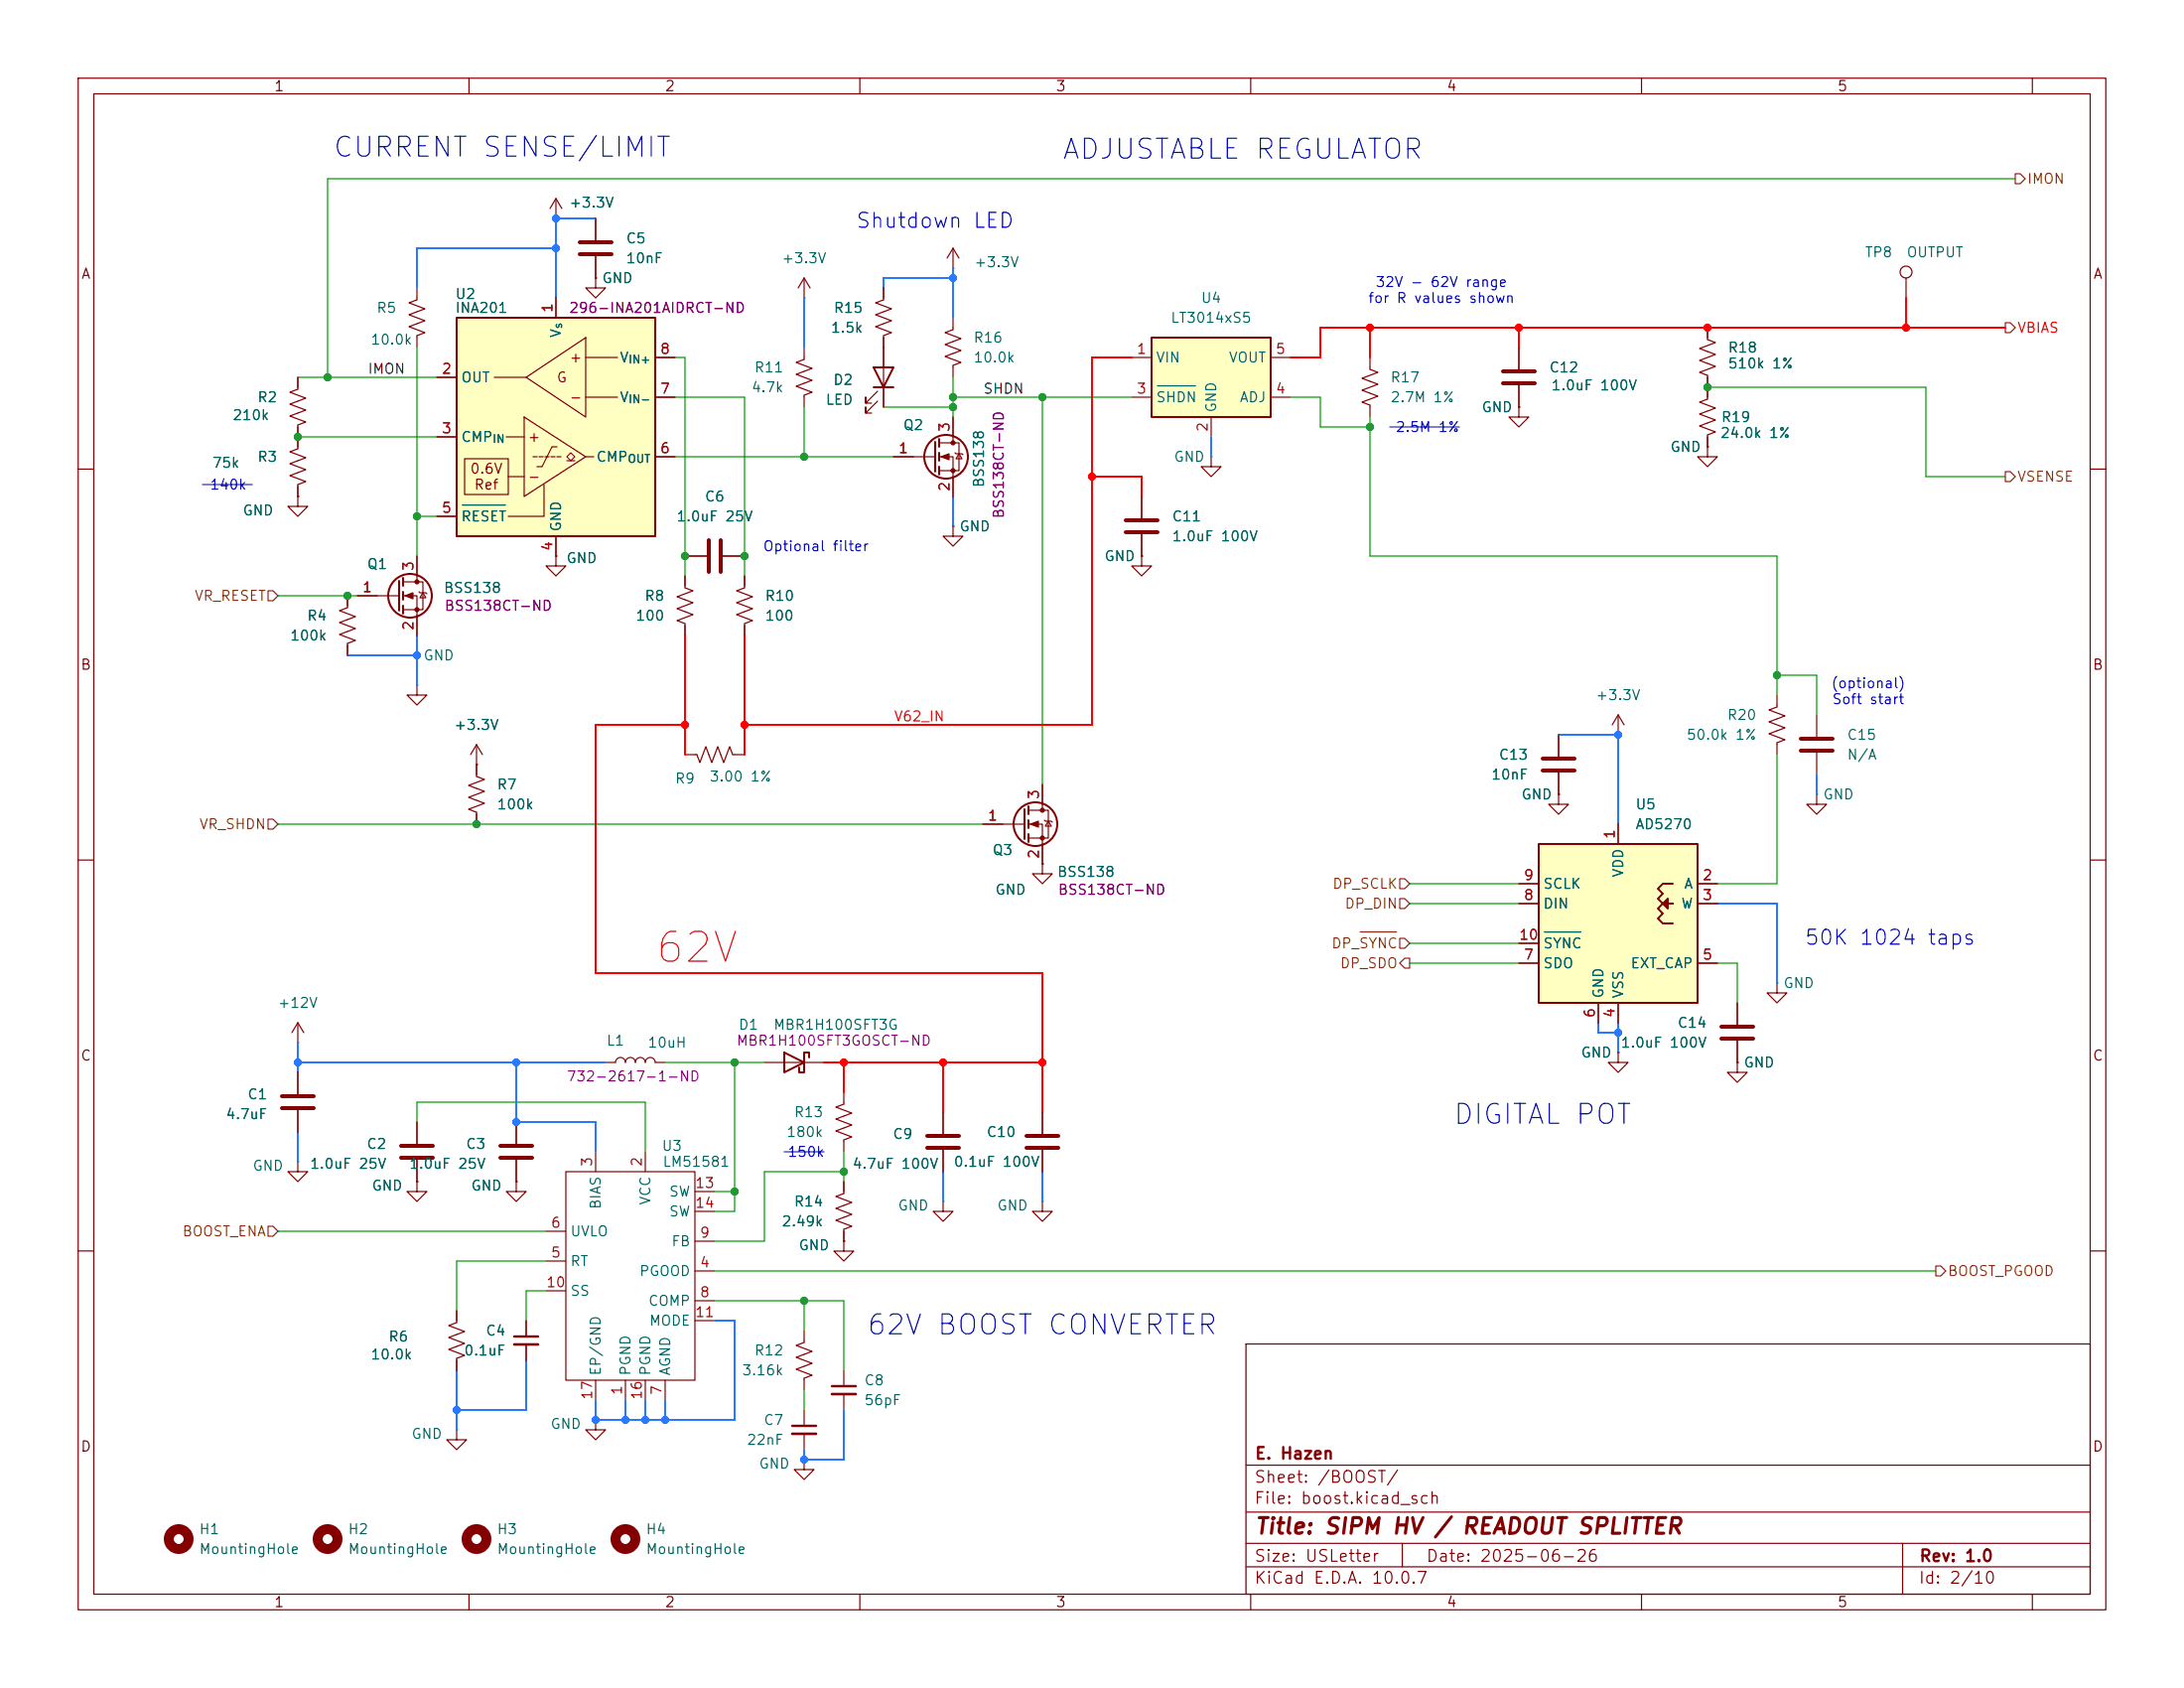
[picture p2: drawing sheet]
<svg xmlns="http://www.w3.org/2000/svg" width="279mm" height="216mm" viewBox="0 0 279 216" stroke-linecap="round" stroke-linejoin="round" font-family="sans-serif">
<g fill="none" stroke="#840000" stroke-width=".15">
<path d="M10 10h259.4v195.9h-259.4zM12 12h255.4v191.9h-255.4zM60 10v2M110 10v2M160 10v2M210 10v2M260 10v2M10 60h2M87.6 71.1h2.8M92.5 71.1h2.7M267.4 60h2M10 110h2"/>
<path d="M267.4 110h2M107.9 151.1v1.6l-1 .3 2.1 .8-2.1 .8 2.1 .7-2.1 .8 2.1 .7-1.1 .4v1.6M10 160h2M159.4 171.9h108v32h-108zM267.4 160h2M159.4 197.4h108M159.4 193.4h108M159.4 187.4h108M179.4 197.4v3M243.4 197.4v6.5M60 203.9v2M110 203.9v2"/>
<path d="M159.4 200.4h108M160 203.9v2M210 203.9v2M260 203.9v2"/>
</g>
<path d="M90.7 69.1v4.1M92.2 69.1v4.1" fill="none" stroke="#840000" stroke-width=".51"/>
<g fill="#ffffc2">
<path d="M67.1 53.3l7.8 5.1-7.8 5.1z"/>
<path d="M67.3 48.3l7.6-5.1v10.1z"/>
<path d="M58.4 40.6h25.4v28h-25.4z"/>
</g>
<g fill="none" stroke="#840000" stroke-width=".15">
<path d="M71.1 38.1v2.5M102.9 38.1h.1M102.9 35.6v2.5M102.9 35.6l.7 1.2M102.9 35.6l-.8 1.2M113 36.8v1.6l-1 .3 2 .8-2 .8 2 .7-2 .8 2 .7-1 .4v9.2M55.9 48.3h2.5M55.9 55.9h2.5M59.4 58.7h5.6v4.5h-5.6zM63.2 48.3h4.1M64.8 55.9h2.3M67.1 53.3l7.8 5.1-7.8 5.1z"/>
<path d="M67.3 48.3l7.6-5.1v10.1zM68.2 58.4h.5M69 58.4h.5M69.7 58.4h.5M70.5 58.4h.5M71.2 57.2h-.6l-1.3 2.5h-.6M71.2 58.4h.6M74.9 58.4h1M74.9 50.8h4.1M74.9 45.7h4.1M83.8 58.4h2.6M83.8 50.8h2.6"/>
<path d="M83.8 45.7h2.6M102.9 44.5v1.5l-1 .4 2 .7-2 .8 2 .7-2 .8 2 .8-1 .3v1.6M112.3 51.3l-1.6 1.5v-.7v.7h.8M112.3 50l-1.6 1.6v-.8v.8h.8M114.3 58.4h5.3M120.1 56.6h2.6v3.6h-2.6M120.1 58.4h1.8v5.1M121.9 53.3v3.3M122.2 57.9l.1 .1h.8l.1 .2M122.7 58l.4 .7h-.8zM44.4 76.2v1.5l-1 .4 2.1 .8-2.1 .7 2.1 .8-2.1 .8 2.1 .7-1.1 .4v1.5M55.9 66h2.5"/>
<path d="M65 61h2.1M69.6 62v4h-4.6M71.1 68.6v2.5M87.6 73.7v1.5l1 .4-2 .7 2 .8-2 .8 2 .7-2 .8 1 .4v1.5M95.2 73.7v1.5l-1 .4 2.1 .7-2.1 .8 2.1 .8-2.1 .7 2.1 .8-1.1 .4v1.5M146 63.5v2.8M146 68.3v2.8M87.6 96.5h1.6l.3 1 .8-2 .8 2 .7-2 .8 2 .7-2 .4 1h1.5M38.1 133.4h.1M38.1 130.8v2.6M38.1 137.2v2.8M38.1 130.8l-.8 1.3"/>
<path d="M38.1 130.8l.8 1.3M77.5 135.9h1.2a.64 .64 0 0 1 .7-.6 .64 .64 0 0 1 .6 .6 .64 .64 0 0 1 .6-.6 .64 .64 0 0 1 .7 .6 .64 .64 0 0 1 .6-.6 .64 .64 0 0 1 .6 .6 .64 .64 0 0 1 .7-.6 .64 .64 0 0 1 .6 .6h1.3M97.8 135.9h7.6M107.9 139.7v1.5l-1 .4 2.1 .8-2.1 .7 2.1 .8-2.1 .8 2.1 .7-1.1 .4v1.5M38.1 148.6v1.3h1.3l-1.3 1.2-1.3-1.2h1.3M38.1 148.6h.1M38.1 142v2.8M53.3 151.1v1.3h1.3l-1.3 1.3-1.2-1.3h1.2M53.3 151.1h.1M53.3 143.5v2.8M53.3 148.3v2.8M66 151.1v1.3h1.3l-1.3 1.3-1.2-1.3h1.2"/>
<path d="M66 151.1h.1M66 143.5v2.8M66 148.3v2.8M69.8 157.5h2.6M72.4 149.9h16.5v26.6h-16.5zM76.2 147.3v2.6M82.5 147.3v2.6M88.9 158.8h2.5M88.9 152.4h2.5M88.9 154.9h2.5M107.9 158.8v1.2h1.3l-1.3 1.3-1.2-1.3h1.2M107.9 158.8h.1"/>
<path d="M120.6 153.7v1.2h1.3l-1.3 1.3-1.2-1.3h1.2M120.6 153.7h.1M120.6 142.2v2.8M120.6 147.1v2.8M58.4 167.6v1.6l-1 .3 2 .8-2 .8 2 .7-2 .8 2 .8-1 .3v1.6M69.8 161.3h2.6M69.8 165.1h2.6M76.2 176.5v2.6M80 176.5v2.6M82.5 176.5v2.6M85.1 176.5v2.6M88.9 162.6h2.5"/>
<path d="M88.9 166.4h2.5M88.9 168.9h2.5M107.9 175.3v2M107.9 178.3v2"/>
</g>
<g fill="none" stroke="#840000" stroke-width=".25">
<path d="M58.4 40.6h25.4v28h-25.4zM111.8 47h2.5l-1.3 2.5zM111.8 49.5h2.5M119.6 56.5v3.8M120.1 56.1v1.1M120.1 57.9v1M120.1 59.7v1M100.3 134.6l2.6 1.3-2.6 1.3zM103.5 135.3v-.7h-.6v2.6h-.7v-.7"/>
<circle cx="121" cy="58.4" r="2.79"/>
</g>
<path d="M72.5 58.9h.5l-.5-.5 .5-.5 .5 .5-.5 .5h.5" fill="none" stroke="#840000" stroke-width=".13"/>
<path d="M59.2 64.6h5.4" fill="none" stroke="#006464" stroke-width=".15"/>
<path d="M144 66.5h4.1M144 68.1h4.1M36.1 140.2h4M36.1 141.7h4M51.3 146.6h4.1M51.3 148.1h4.1M64 146.6h4.1M64 148.1h4.1M118.6 145.3h4.1M118.6 146.8h4.1" fill="none" stroke="#840000" stroke-width=".51"/>
<path d="M106.4 177.3h3.1" fill="none" stroke="#840000" stroke-width=".3"/>
<path d="M106.4 178.3h3.1" fill="none" stroke="#840000" stroke-width=".33"/>
<g fill="#840000" stroke="#840000" stroke-width=".15">
<path d="M120.4 58.4l1-.4v.8z"/>
<circle cx="121.9" cy="56.6" r=".25"/>
<circle cx="121.9" cy="60.2" r=".25"/>
</g>
<path d="M147.3 43.2h15.3v10.1h-15.3z" fill="#ffffc2"/>
<g fill="none" stroke="#840000" stroke-width=".25">
<path d="M147.3 43.2h15.3v10.1h-15.3zM51.1 74.3v3.8M51.6 73.9v1M51.6 75.7v1M51.6 77.5v1M131.1 103.5v3.8M131.6 103.1v1M131.6 104.9v1M131.6 106.7v1"/>
<circle cx="52.5" cy="76.2" r="2.79"/>
<circle cx="132.5" cy="105.4" r="2.79"/>
</g>
<g fill="none" stroke="#840000" stroke-width=".15">
<path d="M53.3 36.8v1.6l-1 .3 2.1 .8-2.1 .8 2.1 .7-2.1 .8 2.1 .7-1.1 .4v1.6M121.9 34.3h.1M121.9 31.8l.8 1.2M121.9 31.8l-.7 1.2M121.9 31.8v2.5M243.8 35.6v2.5M121.9 40.6v1.6l-1 .3 2 .8-2 .8 2 .7-2 .8 2 .8-1 .3v1.6M144.8 45.7h2.5M144.8 50.8h2.5M154.9 58.4v1.3h1.3l-1.3 1.3-1.2-1.3h1.2M154.9 58.4h.1M154.9 53.3v2.6"/>
<path d="M162.6 45.7h2.5M162.6 50.8h2.5M175.3 45.7v1.5l1 .4-2.1 .8 2.1 .7-2.1 .8 2.1 .8-2.1 .7 1.1 .4v1.5M194.3 52.1v1.2h1.3l-1.3 1.3-1.3-1.3h1.3M194.3 52.1h.1M194.3 44.5v2.7M194.3 49.3v2.8M218.4 41.9v1.5l1.1 .4-2.1 .8 2.1 .7-2.1 .8 2.1 .8-2.1 .7 1 .4v3.1l-1 .3 2.1 .8-2.1 .8 2.1 .7-2.1 .8 2.1 .7-1.1 .4v1.6M218.4 57.2v1.2h1.3l-1.3 1.3-1.2-1.3h1.2M218.4 57.2h.1M45.7 76.2h5.4M51.6 74.4h2.5v3.6h-2.5"/>
<path d="M51.6 76.2h1.7v5.1M53.3 71.1v3.3M53.6 75.7l.1 .1h.8l.1 .1M54.1 75.8l.4 .7h-.8zM71.1 71.1v1.3h1.3l-1.3 1.3-1.3-1.3h1.3M71.1 71.1h.1M121.9 67.3v1.3h-1.3l1.3 1.3 1.3-1.3h-1.3M121.9 67.3h.1M146 71.1v1.3h1.3l-1.3 1.3-1.2-1.3h1.2M146 71.1h.1M53.3 87.6v1.3h-1.2l1.2 1.3 1.3-1.3h-1.3M53.3 87.6h.1"/>
<path d="M61 95.3v4l1 .4-2.1 .8 2.1 .7-2.1 .8 2.1 .7-2.1 .8 1.1 .4v1.5M61 97.8h.1M61 95.3l-.8 1.2M61 95.3l.7 1.2M199.4 94v2.8M199.4 98.8v2.8M207 94h.1M207 91.4l-.8 1.3M207 91.4l.8 1.3M207 91.4v2.6M227.3 88.9v1.5l-1 .4 2 .8-2 .7 2 .8-2 .8 2 .7-1 .4v1.5M232.4 91.4v2.8"/>
<path d="M232.4 96.3v2.8M125.7 105.4h5.4M131.6 103.6h2.5v3.6h-2.5M131.6 105.4h1.7v5.1M133.3 110.5v1.3h1.3l-1.3 1.2-1.2-1.2h1.2M133.3 110.5h.1M133.3 100.3v3.3M133.6 104.9l.1 .1h.8l.1 .2M134.1 105l.4 .7h-.8zM199.4 101.6v1.3h1.3l-1.3 1.2-1.3-1.2h1.3M199.4 101.6h.1M232.4 101.6v1.3h-1.3l1.3 1.2 1.3-1.2h-1.3"/>
<path d="M232.4 101.6h.1M207 134.6v1.3h1.3l-1.3 1.3-1.3-1.3h1.3M207 134.6h.1M222.2 135.9v1.3h-1.2l1.2 1.2 1.3-1.2h-1.3M222.2 135.9h.1M222.2 128.3v2.8M222.2 133.1v2.8M227.3 125.7v1.3h-1.2l1.2 1.3 1.3-1.3h-1.3M227.3 125.7h.1M133.3 153.7v1.2h1.3l-1.3 1.3-1.2-1.3h1.2M133.3 153.7h.1M67.3 168.9v2"/>
<path d="M67.3 172v2M58.4 182.9v1.3h1.3l-1.3 1.2-1.3-1.2h1.3M58.4 182.9h.1M76.2 181.6v1.3h1.3l-1.3 1.3-1.3-1.3h1.3M76.2 181.6h.1"/>
<circle cx="243.8" cy="34.8" r=".76"/>
</g>
<path d="M148.1 49.4h4.8" fill="none" stroke="#006464" stroke-width=".15"/>
<path d="M192.3 47.5h4M192.3 49h4M197.4 97h4M197.4 98.6h4M230.4 94.5h4M230.4 96h4M220.2 131.3h4.1M220.2 132.8h4.1" fill="none" stroke="#840000" stroke-width=".51"/>
<g fill="#840000" stroke="#840000" stroke-width=".15">
<path d="M51.8 76.2l1-.4v.8z"/>
<path d="M131.8 105.4l1-.4v.8z"/>
<circle cx="53.3" cy="74.4" r=".25"/>
<circle cx="53.3" cy="78" r=".25"/>
<circle cx="133.3" cy="103.6" r=".25"/>
<circle cx="133.3" cy="107.2" r=".25"/>
</g>
<g fill="none" stroke="#840000" stroke-width="1.3">
<circle cx="41.9" cy="196.8" r="1.27"/>
<circle cx="61" cy="196.8" r="1.27"/>
<circle cx="80" cy="196.8" r="1.27"/>
</g>
<path d="M65.8 170.9h3" fill="none" stroke="#840000" stroke-width=".3"/>
<path d="M65.8 172h3" fill="none" stroke="#840000" stroke-width=".33"/>
<path d="M196.8 108h20.4v20.3h-20.4z" fill="#ffffc2"/>
<path d="M196.8 108h20.4v20.3h-20.4zM214 113h-1.3l-.6 .7 .6 .6-.6 .6 .6 .7-.6 .6 .6 .6-.6 .7 .6 .6h1.3" fill="none" stroke="#840000" stroke-width=".25"/>
<path d="M212.7 115.6l.7-.7v1.3l-.7-.6h1.3z" fill="#840000" stroke="#840000" stroke-width=".25"/>
<g fill="none" stroke="#840000" stroke-width=".15">
<path d="M71.1 27.9h.1M71.1 25.4l-.7 1.3M71.1 25.4l.8 1.3M71.1 25.4v2.5M71.1 38.1v2.5M76.2 35.6v1.2h-1.3l1.3 1.3 1.3-1.3h-1.3M76.2 35.6h.1M76.2 27.9v2.8M76.2 32.8v2.8M113 36.8v1.3M38.1 48.3v1.5l-1 .4 2 .7-2 .8 2 .8-2 .7 2 .8-1 .4v3l-1 .4 2 .7-2 .8 2 .8-2 .7 2 .8-1 .4v1.5M55.9 48.3h2.5"/>
<path d="M55.9 55.9h2.5M83.8 58.4h2.6M83.8 50.8h2.6M83.8 45.7h2.6M113 43.2v3.8M113 49.5v2.6M114.3 58.4h2.5M121.9 53.3v2.6M194.3 52.1h.1M194.3 44.5v2.7M194.3 49.3v2.8M218.4 57.2h.1"/>
<path d="M218.4 41.9v1.3M218.4 48.3v2.5M218.4 55.9v1.3M38.1 63.5v1.3h1.3l-1.3 1.2-1.3-1.2h1.3M38.1 63.5h.1M44.4 76.2v1.3M45.7 76.2h2.6M53.3 71.1v2.6M53.3 78.7v2.6M55.9 66h2.5M71.1 71.1h.1M71.1 68.6v2.5"/>
<path d="M87.6 73.7v1.2M87.6 71.1h2.8M92.5 71.1h2.7M95.2 73.7v1.2M121.9 67.3h.1M121.9 61v2.5M146 71.1h.1M146 63.5v2.8M146 68.3v2.8M44.4 82.6v1.2M61 97.8h.1M61 97.8v1.3"/>
<path d="M87.6 80v1.3M95.2 80v1.3M199.4 94v2.8M199.4 98.8v2.8M61 104.1v1.3M125.7 105.4h2.6M133.3 110.5h.1M133.3 100.3v2.6M133.3 108v2.5M194.3 113h2.5M194.3 115.6h2.5M199.4 101.6h.1"/>
<path d="M207 105.4v2.6M217.2 113h2.5M217.2 115.6h2.5M38.1 137.2v2.8M194.3 123.2h2.5M194.3 120.7h2.5M204.5 128.3v2.5M207 134.6h.1M207 128.3v2.5M217.2 123.2h2.5M222.2 135.9h.1M222.2 128.3v2.8"/>
<path d="M222.2 133.1v2.8M38.1 142v2.8M53.3 151.1h.1M53.3 143.5v2.8M53.3 148.3v2.8M66 151.1h.1M66 143.5v2.8M66 148.3v2.8M107.9 158.8h.1M107.9 151.1v1.3M107.9 157.5v1.3M120.6 142.2v2.8"/>
<path d="M120.6 147.1v2.8M133.3 142.2v2.8M133.3 147.1v2.8M58.4 167.6v1.3M58.4 174v1.3M67.3 168.9v2M67.3 172v2M102.9 170.2v1.5l-1 .4 2 .7-2 .8 2 .8-2 .7 2 .8-1 .4v1.5M102.9 186.7v1.3h1.2l-1.2 1.2-1.3-1.2h1.3M102.9 186.7h.1M102.9 180.3v2.1M102.9 183.4v2"/>
</g>
<path d="M59.2 64.6h5.4M197.6 119.2h4.6" fill="none" stroke="#006464" stroke-width=".15"/>
<circle cx="22.9" cy="196.8" r="1.27" fill="none" stroke="#840000" stroke-width="1.3"/>
<path d="M74.2 31h4M74.2 32.5h4M131.3 145.3h4.1M131.3 146.8h4.1" fill="none" stroke="#840000" stroke-width=".51"/>
<path d="M101.3 182.4h3.1" fill="none" stroke="#840000" stroke-width=".3"/>
<path d="M101.3 183.4h3.1" fill="none" stroke="#840000" stroke-width=".33"/>
<path d="M257.8 22.2h.6l.7 .7-.7 .6h-.6zM256.5 41.3h.7l.6 .6-.6 .6h-.7zM34.3 75.6h.6l.7 .6-.7 .6h-.6zM256.5 60.3h.7l.6 .7-.6 .6h-.7zM34.3 104.8h.6l.7 .6-.7 .6h-.6zM174 119.2h4.7M179.1 112.4h.6l.6 .6-.6 .7h-.6zM179.1 114.9h.6l.6 .7-.6 .6h-.6zM179.1 120h.6l.6 .7-.6 .6h-.6zM179.7 122.6h.6v1.2h-.6l-.6-.6zM34.3 156.8h.6l.7 .7-.7 .6h-.6zM247.6 161.9h.7l.6 .7-.6 .6h-.7z" fill="none" stroke="#725600" stroke-width=".15"/>
<path d="M177.8 54.6h8.9M25.9 62h6.4M100.3 147.3h5.1" fill="none" stroke="#0000c2" stroke-width=".15"/>
<g fill="none" stroke="#2879ff" stroke-width=".25">
<path d="M71.1 31.8h-17.8v5M76.2 27.9h-5.1v10.2M102.9 38.1v6.4M121.9 34.3v6.3M121.9 35.6h-8.9v1.2M154.9 55.9v2.5M121.9 63.5v3.8M44.4 83.8h8.9M53.3 81.3v6.3M199.4 94h7.6v11.4M232.4 99.1v2.5M219.7 115.6h7.6v10.1"/>
<path d="M38.1 135.9h39.4M38.1 133.4v3.8M66 135.9v7.6h10.2v3.8M204.5 130.8v1.3h2.5M207 130.8v3.8M38.1 144.8v3.8M120.6 149.9v3.8M133.3 149.9v3.8M58.4 175.3v7.6M67.3 174v6.3h-8.9M80 179.1v2.5M82.5 179.1v2.5"/>
<path d="M85.1 179.1v2.5M91.4 168.9h2.6v12.7h-17.8v-2.5M107.9 180.3v6.4h-5v-1.3"/>
</g>
<path d="M243.8 38.1v3.8M144.8 45.7h-5.1v47h-44.5M175.3 41.9v3.8M194.3 41.9v2.6M256.5 41.9h-87.6v3.8h-3.8M139.7 61h6.3v2.5M87.6 92.7h-11.4v31.8h57.1v17.7M87.6 81.3v15.2M95.2 81.3v15.2M105.4 135.9h27.9M107.9 135.9v3.8M120.6 135.9v6.3" fill="none" stroke="#f00" stroke-width=".25"/>
<g fill="none" stroke="#009600" stroke-width=".15">
<path d="M257.8 22.9h-215.9v25.4M38.1 48.3h17.8M38.1 55.9h17.8M53.3 44.5v26.6M86.4 45.7h1.2v28M86.4 58.4h27.9M86.4 50.8h8.8v22.9M102.9 52.1v6.3M113 52.1h8.9M121.9 50.8h22.9M121.9 48.3v5M133.3 50.8v49.5"/>
<path d="M165.1 50.8h3.8v3.8h6.4M175.3 53.3v17.8h52v17.8M218.4 49.5h28v11.5h10.1M35.6 76.2h10.1M53.3 66h2.6M227.3 96.5v16.5h-7.6M227.3 86.4h5.1v5M35.6 105.4h90.1M180.3 115.6h14M180.3 113h14M85.1 135.9h12.7M94 135.9v19h-2.6"/>
<path d="M180.3 120.7h14M180.3 123.2h14M219.7 123.2h2.5v5.1M35.6 157.5h34.2M53.3 143.5v-2.5h29.2v6.3M91.4 152.4h2.6M107.9 149.9h-10.1v8.9h-6.4M107.9 147.3v3.8M69.8 161.3h-11.4v6.3M69.8 165.1h-2.5v3.8M91.4 166.4h16.5v8.9M91.4 162.6h156.2"/>
<path d="M102.9 166.4v3.8M102.9 177.8v2.5"/>
</g>
<g fill="#2879ff" stroke="#2879ff" stroke-width=".13">
<circle cx="71.1" cy="27.9" r=".46"/>
<circle cx="71.1" cy="31.8" r=".46"/>
<circle cx="82.5" cy="181.6" r=".46"/>
<circle cx="85.1" cy="181.6" r=".46"/>
<circle cx="76.2" cy="181.6" r=".46"/>
<circle cx="80" cy="181.6" r=".46"/>
<circle cx="58.4" cy="180.3" r=".46"/>
<circle cx="38.1" cy="135.9" r=".46"/>
<circle cx="66" cy="135.9" r=".46"/>
<circle cx="66" cy="143.5" r=".46"/>
<circle cx="53.3" cy="83.8" r=".46"/>
<circle cx="207" cy="94" r=".46"/>
<circle cx="121.9" cy="35.6" r=".46"/>
<circle cx="102.9" cy="186.7" r=".46"/>
<circle cx="207" cy="132.1" r=".46"/>
</g>
<g fill="#009600" stroke="#009600" stroke-width=".13">
<circle cx="38.1" cy="55.9" r=".46"/>
<circle cx="44.4" cy="76.2" r=".46"/>
<circle cx="53.3" cy="66" r=".46"/>
<circle cx="41.9" cy="48.3" r=".46"/>
<circle cx="102.9" cy="166.4" r=".46"/>
<circle cx="61" cy="105.4" r=".46"/>
<circle cx="218.4" cy="49.5" r=".46"/>
<circle cx="227.3" cy="86.4" r=".46"/>
<circle cx="94" cy="135.9" r=".46"/>
<circle cx="87.6" cy="71.1" r=".46"/>
<circle cx="95.2" cy="71.1" r=".46"/>
<circle cx="133.3" cy="50.8" r=".46"/>
<circle cx="102.9" cy="58.4" r=".46"/>
<circle cx="175.3" cy="54.6" r=".46"/>
<circle cx="121.9" cy="50.8" r=".46"/>
<circle cx="121.9" cy="52.1" r=".46"/>
<circle cx="94" cy="152.4" r=".46"/>
<circle cx="107.9" cy="149.9" r=".46"/>
</g>
<g fill="#f00" stroke="#f00" stroke-width=".13">
<circle cx="87.6" cy="92.7" r=".46"/>
<circle cx="243.8" cy="41.9" r=".46"/>
<circle cx="218.4" cy="41.9" r=".46"/>
<circle cx="194.3" cy="41.9" r=".46"/>
<circle cx="175.3" cy="41.9" r=".46"/>
<circle cx="95.2" cy="92.7" r=".46"/>
<circle cx="107.9" cy="135.9" r=".46"/>
<circle cx="120.6" cy="135.9" r=".46"/>
<circle cx="139.7" cy="61" r=".46"/>
<circle cx="133.3" cy="135.9" r=".46"/>
</g>
<text font-size="3.8" fill="#f00" x="83.5" y="124.1">62V</text>
<g font-size="2.5" fill="#0000c2">
<text x="42.4" y="20.7">CURRENT SENSE/LIMIT</text>
<text x="135.7" y="21">ADJUSTABLE REGULATOR</text>
<text x="185.7" y="144.4">DIGITAL POT</text>
<text x="110.7" y="171.4">62V BOOST CONVERTER</text>
</g>
<text font-size="2" fill="#840000" x="160.4" y="196.7">Title: SIPM HV / READOUT SPLITTER</text>
<g font-size="1.9" fill="#0000c2">
<text x="109.4" y="29.6">Shutdown LED</text>
<text x="230.7" y="121.3">50K 1024 taps</text>
</g>
<g font-size="1.5" fill="#840000">
<text x="160.4" y="190">Sheet: /BOOST/</text>
<text x="160.4" y="187">E. Hazen</text>
<text x="160.4" y="192.7">File: boost.kicad_sch</text>
<text x="160.4" y="202.9">KiCad E.D.A. 10.0.7</text>
<text x="160.4" y="200.1">Size: USLetter</text>
<text x="182.4" y="200.1">Date: 2025-06-26</text>
<text x="245.4" y="202.9">Id: 2/10</text>
<text x="245.4" y="200.1">Rev: 1.0</text>
</g>
<g font-size="1.3" fill="#840000">
<text x="35" y="12">1</text>
<text x="85" y="12">2</text>
<text x="135" y="12">3</text>
<text x="185" y="12">4</text>
<text x="235" y="12">5</text>
<text x="10.3" y="36">A</text>
<text x="267.7" y="36">A</text>
<text x="72.7" y="46.7">+</text>
<text x="71.1" y="49.2">G</text>
<text x="72.7" y="51.8">-</text>
<text x="67.4" y="56.8">+</text>
<text x="60" y="60.9">0.6V</text>
<text x="60.6" y="62.9">Ref</text>
<text x="67.4" y="61.9">-</text>
<text x="10.2" y="86">B</text>
<text x="267.6" y="86">B</text>
<text x="10.2" y="136">C</text>
<text x="267.6" y="136">C</text>
<text x="10.2" y="186">D</text>
<text x="267.6" y="186">D</text>
<text x="35" y="205.9">1</text>
<text x="85" y="205.9">2</text>
<text x="135" y="205.9">3</text>
<text x="185" y="205.9">4</text>
<text x="235" y="205.9">5</text>
</g>
<g font-size="1.3" fill="#725600">
<text x="259.2" y="23.8">IMON</text>
<text x="258" y="61.9">VSENSE</text>
<text x="24.8" y="77.2">VR_RESET</text>
<text x="25.4" y="106.4">VR_SHDN</text>
<text x="170.4" y="114">DP_SCLK</text>
<text x="171.9" y="116.5">DP_DIN</text>
<text x="170.2" y="121.6">DP_SYNC</text>
<text x="171.3" y="124.2">DP_SDO</text>
<text x="23.2" y="158.4">BOOST_ENA</text>
<text x="249.1" y="163.5">BOOST_PGOOD</text>
</g>
<g font-size="1.3" fill="#006464">
<text x="72.7" y="26.9">+3.3V</text>
<text x="80" y="31.4">C5</text>
<text x="80" y="34">10nF</text>
<text x="99.9" y="34">+3.3V</text>
<text x="124.5" y="34.5">+3.3V</text>
<text x="238.5" y="33.2">TP8</text>
<text x="243.8" y="33.2">OUTPUT</text>
<text x="48.1" y="40.3">R5</text>
<text x="58.2" y="38.6">U2</text>
<text x="58.2" y="40.3">INA201</text>
<text x="76.9" y="36.5">GND</text>
<text x="106.6" y="40.3">R15</text>
<text x="149.7" y="41.6">LT3014xS5</text>
<text x="153.5" y="39.1">U4</text>
<text x="47.3" y="44.4">10.0k</text>
<text x="72.1" y="43.3" transform="rotate(-90 72.1 43.3)">V</text>
<text x="79.2" y="46.7">V</text>
<text x="96.4" y="48">R11</text>
<text x="106.2" y="42.9">1.5k</text>
<text x="124.4" y="44.1">R16</text>
<text x="124.4" y="46.7">10.0k</text>
<text x="147.8" y="46.7">VIN</text>
<text x="157.1" y="46.7">VOUT</text>
<text x="198.1" y="48">C12</text>
<text x="221" y="45.4">R18</text>
<text x="221" y="47.4">510k 1%</text>
<text x="32.8" y="51.8">R2</text>
<text x="58.9" y="49.2">OUT</text>
<text x="79.2" y="51.8">V</text>
<text x="96" y="50.5">4.7k</text>
<text x="105.5" y="52.1">LED</text>
<text x="106.5" y="49.5">D2</text>
<text x="147.8" y="51.8">SHDN</text>
<text x="155.9" y="52.9" transform="rotate(-90 155.9 52.9)">GND</text>
<text x="158.5" y="51.8">ADJ</text>
<text x="177.8" y="49.2">R17</text>
<text x="177.8" y="51.8">2.7M 1%</text>
<text x="189.5" y="53">GND</text>
<text x="198.4" y="50.2">1.0uF 100V</text>
<text x="29.6" y="54">210k</text>
<text x="32.8" y="59.4">R3</text>
<text x="58.9" y="56.8">CMP</text>
<text x="76.2" y="59.4">CMP</text>
<text x="115.4" y="55.3">Q2</text>
<text x="150.1" y="59.4">GND</text>
<text x="213.6" y="58.1">GND</text>
<text x="220" y="56.3">24.0k 1%</text>
<text x="220.1" y="54.3">R19</text>
<text x="27" y="60.1">75k</text>
<text x="90.1" y="64.5">C6</text>
<text x="126.2" y="62.5" transform="rotate(-90 126.2 62.5)">BSS138</text>
<text x="31" y="66.2">GND</text>
<text x="58.9" y="67">RESET</text>
<text x="72.1" y="68.1" transform="rotate(-90 72.1 68.1)">GND</text>
<text x="86.4" y="67">1.0uF 25V</text>
<text x="122.7" y="68.3">GND</text>
<text x="149.8" y="67">C11</text>
<text x="149.8" y="69.5">1.0uF 100V</text>
<text x="46.9" y="73.1">Q1</text>
<text x="56.7" y="76.1">BSS138</text>
<text x="72.4" y="72.3">GND</text>
<text x="82.4" y="77.2">R8</text>
<text x="97.8" y="77.2">R10</text>
<text x="141.2" y="72.1">GND</text>
<text x="37" y="82.2">100k</text>
<text x="39.2" y="79.7">R4</text>
<text x="81.2" y="79.7">100</text>
<text x="97.8" y="79.7">100</text>
<text x="54.1" y="84.8">GND</text>
<text x="204" y="89.9">+3.3V</text>
<text x="58" y="93.7">+3.3V</text>
<text x="215.7" y="94.9">50.0k 1%</text>
<text x="220.9" y="92.4">R20</text>
<text x="236.2" y="94.9">C15</text>
<text x="63.5" y="101.3">R7</text>
<text x="86.3" y="100.5">R9</text>
<text x="90.7" y="100.3">3.00 1%</text>
<text x="190.7" y="100">10nF</text>
<text x="191.7" y="97.5">C13</text>
<text x="236.2" y="97.5">N/A</text>
<text x="63.5" y="103.8">100k</text>
<text x="194.5" y="102.6">GND</text>
<text x="209.1" y="103.8">U5</text>
<text x="209.1" y="106.4">AD5270</text>
<text x="233.1" y="102.6">GND</text>
<text x="126.9" y="109.7">Q3</text>
<text x="135.2" y="112.5">BSS138</text>
<text x="197.3" y="114">SCLK</text>
<text x="208" y="112.3" transform="rotate(-90 208 112.3)">VDD</text>
<text x="215.3" y="114">A</text>
<text x="127.2" y="114.8">GND</text>
<text x="197.3" y="116.5">DIN</text>
<text x="215" y="116.5">W</text>
<text x="197.3" y="124.2">SDO</text>
<text x="197.3" y="121.6">SYNC</text>
<text x="208.5" y="124.2">EXT_CAP</text>
<text x="35.4" y="129.2">+12V</text>
<text x="205.4" y="127.8" transform="rotate(-90 205.4 127.8)">GND</text>
<text x="208" y="127.8" transform="rotate(-90 208 127.8)">VSS</text>
<text x="214.5" y="131.8">C14</text>
<text x="228.1" y="126.7">GND</text>
<text x="77.5" y="134.1">L1</text>
<text x="82.8" y="134.3">10uH</text>
<text x="94.4" y="132">D1</text>
<text x="98.9" y="132">MBR1H100SFT3G</text>
<text x="202.2" y="135.6">GND</text>
<text x="207.3" y="134.3">1.0uF 100V</text>
<text x="223" y="136.9">GND</text>
<text x="28.8" y="143.5">4.7uF</text>
<text x="31.6" y="140.9">C1</text>
<text x="101.5" y="143.2">R13</text>
<text x="39.6" y="149.8">1.0uF 25V</text>
<text x="46.8" y="147.3">C2</text>
<text x="52.3" y="149.8">1.0uF 25V</text>
<text x="59.5" y="147.3">C3</text>
<text x="84.6" y="147.5">U3</text>
<text x="84.7" y="149.6">LM51581</text>
<text x="100.5" y="145.7">180k</text>
<text x="109" y="149.8">4.7uF 100V</text>
<text x="114.1" y="146">C9</text>
<text x="121.9" y="149.6">0.1uF 100V</text>
<text x="126.1" y="145.7">C10</text>
<text x="32.2" y="150.1">GND</text>
<text x="47.5" y="152.6">GND</text>
<text x="60.2" y="152.6">GND</text>
<text x="77.2" y="154.8" transform="rotate(-90 77.2 154.8)">BIAS</text>
<text x="83.5" y="154.2" transform="rotate(-90 83.5 154.2)">VCC</text>
<text x="85.5" y="153.4">SW</text>
<text x="85.5" y="155.9">SW</text>
<text x="101.5" y="154.6">R14</text>
<text x="114.8" y="155.1">GND</text>
<text x="127.5" y="155.1">GND</text>
<text x="72.9" y="158.4">UVLO</text>
<text x="85.8" y="159.7">FB</text>
<text x="99.9" y="157.2">2.49k</text>
<text x="102.1" y="160.2">GND</text>
<text x="72.9" y="162.3">RT</text>
<text x="72.9" y="166.1">SS</text>
<text x="81.7" y="163.5">PGOOD</text>
<text x="82.8" y="167.3">COMP</text>
<text x="49.6" y="171.9">R6</text>
<text x="59.3" y="173.7">0.1uF</text>
<text x="62.1" y="171.1">C4</text>
<text x="83" y="169.9">MODE</text>
<text x="96.4" y="173.7">R12</text>
<text x="47.3" y="174.2">10.0k</text>
<text x="77.2" y="176" transform="rotate(-90 77.2 176)">EP/GND</text>
<text x="81" y="176" transform="rotate(-90 81 176)">PGND</text>
<text x="83.5" y="176" transform="rotate(-90 83.5 176)">PGND</text>
<text x="86.1" y="176" transform="rotate(-90 86.1 176)">AGND</text>
<text x="94.8" y="176.2">3.16k</text>
<text x="110.5" y="177.5">C8</text>
<text x="52.5" y="184.4">GND</text>
<text x="70.3" y="183.1">GND</text>
<text x="95.4" y="185.1">22nF</text>
<text x="97.6" y="182.6">C7</text>
<text x="110.5" y="180">56pF</text>
<text x="97" y="188.2">GND</text>
<text x="25.4" y="196.5">H1</text>
<text x="44.4" y="196.5">H2</text>
<text x="63.5" y="196.5">H3</text>
<text x="82.5" y="196.5">H4</text>
<text x="25.4" y="199.1">MountingHole</text>
<text x="44.4" y="199.1">MountingHole</text>
<text x="63.5" y="199.1">MountingHole</text>
<text x="82.5" y="199.1">MountingHole</text>
</g>
<g font-size="1.3" fill="#a90000">
<text x="71" y="40.1" transform="rotate(-90 71 40.1)">1</text>
<text x="84.4" y="45.6">8</text>
<text x="145.3" y="45.6">1</text>
<text x="163.1" y="45.6">5</text>
<text x="56.4" y="48.1">2</text>
<text x="84.4" y="50.7">7</text>
<text x="145.3" y="50.7">3</text>
<text x="163.1" y="50.7">4</text>
<text x="56.4" y="55.7">3</text>
<text x="84.4" y="58.3">6</text>
<text x="114.8" y="58.3">1</text>
<text x="121.8" y="55.3" transform="rotate(-90 121.8 55.3)">3</text>
<text x="154.8" y="55.3" transform="rotate(-90 154.8 55.3)">2</text>
<text x="56.4" y="65.9">5</text>
<text x="121.8" y="63" transform="rotate(-90 121.8 63)">2</text>
<text x="71" y="70.6" transform="rotate(-90 71 70.6)">4</text>
<text x="46.3" y="76.1">1</text>
<text x="53.2" y="73.1" transform="rotate(-90 53.2 73.1)">3</text>
<text x="53.2" y="80.7" transform="rotate(-90 53.2 80.7)">2</text>
<text x="126.3" y="105.3">1</text>
<text x="133.2" y="102.3" transform="rotate(-90 133.2 102.3)">3</text>
<text x="206.9" y="107.4" transform="rotate(-90 206.9 107.4)">1</text>
<text x="133.2" y="110" transform="rotate(-90 133.2 110)">2</text>
<text x="194.8" y="112.9">9</text>
<text x="217.7" y="112.9">2</text>
<text x="194.8" y="115.4">8</text>
<text x="217.7" y="115.4">3</text>
<text x="194.2" y="120.5">10</text>
<text x="194.8" y="123.1">7</text>
<text x="217.7" y="123.1">5</text>
<text x="204.3" y="130.3" transform="rotate(-90 204.3 130.3)">6</text>
<text x="206.9" y="130.3" transform="rotate(-90 206.9 130.3)">4</text>
<text x="76.1" y="149.3" transform="rotate(-90 76.1 149.3)">3</text>
<text x="82.4" y="149.3" transform="rotate(-90 82.4 149.3)">2</text>
<text x="88.8" y="152.3">13</text>
<text x="88.8" y="154.8">14</text>
<text x="70.4" y="161.2">5</text>
<text x="70.4" y="157.3">6</text>
<text x="89.4" y="158.6">9</text>
<text x="69.8" y="165">10</text>
<text x="89.4" y="162.4">4</text>
<text x="89.4" y="166.2">8</text>
<text x="88.8" y="168.8">11</text>
<text x="76.1" y="179.1" transform="rotate(-90 76.1 179.1)">17</text>
<text x="79.9" y="178.5" transform="rotate(-90 79.9 178.5)">1</text>
<text x="82.4" y="179.1" transform="rotate(-90 82.4 179.1)">16</text>
<text x="85" y="178.5" transform="rotate(-90 85 178.5)">7</text>
</g>
<g font-size="1.3" fill="#840084">
<text x="72.7" y="40.3">296-INA201AIDRCT-ND</text>
<text x="128.7" y="66.4" transform="rotate(-90 128.7 66.4)">BSS138CT-ND</text>
<text x="56.8" y="78.4">BSS138CT-ND</text>
<text x="135.2" y="114.8">BSS138CT-ND</text>
<text x="94.1" y="134.1">MBR1H100SFT3GOSCT-ND</text>
<text x="72.4" y="138.6">732-2617-1-ND</text>
</g>
<g font-size="1.3" fill="#0000c2">
<text x="174.9" y="39.1">for R values shown</text>
<text x="175.9" y="37">32V - 62V range</text>
<text x="178.4" y="55.6">2.5M 1%</text>
<text x="26.8" y="62.9">140k</text>
<text x="97.5" y="70.8">Optional filter</text>
<text x="234.2" y="88.3">(optional)</text>
<text x="234.3" y="90.4">Soft start</text>
<text x="100.7" y="148.3">150k</text>
</g>
<g font-size="1.3" fill="#f00">
<text x="258" y="42.9">VBIAS</text>
<text x="114.3" y="92.6">V62_IN</text>
</g>
<g font-size="1.3" fill="#0f0f0f">
<text x="47" y="48.1">IMON</text>
<text x="125.7" y="50.7">SHDN</text>
</g>
<g font-size="1" fill="#006464">
<text x="72.1" y="42.2" transform="rotate(-90 72.1 42.2)">s</text>
<text x="80.3" y="46.7">IN+</text>
<text x="80.3" y="51.8">IN-</text>
<text x="62.9" y="56.9">IN</text>
<text x="80.2" y="59.4">OUT</text>
</g>
</svg>
